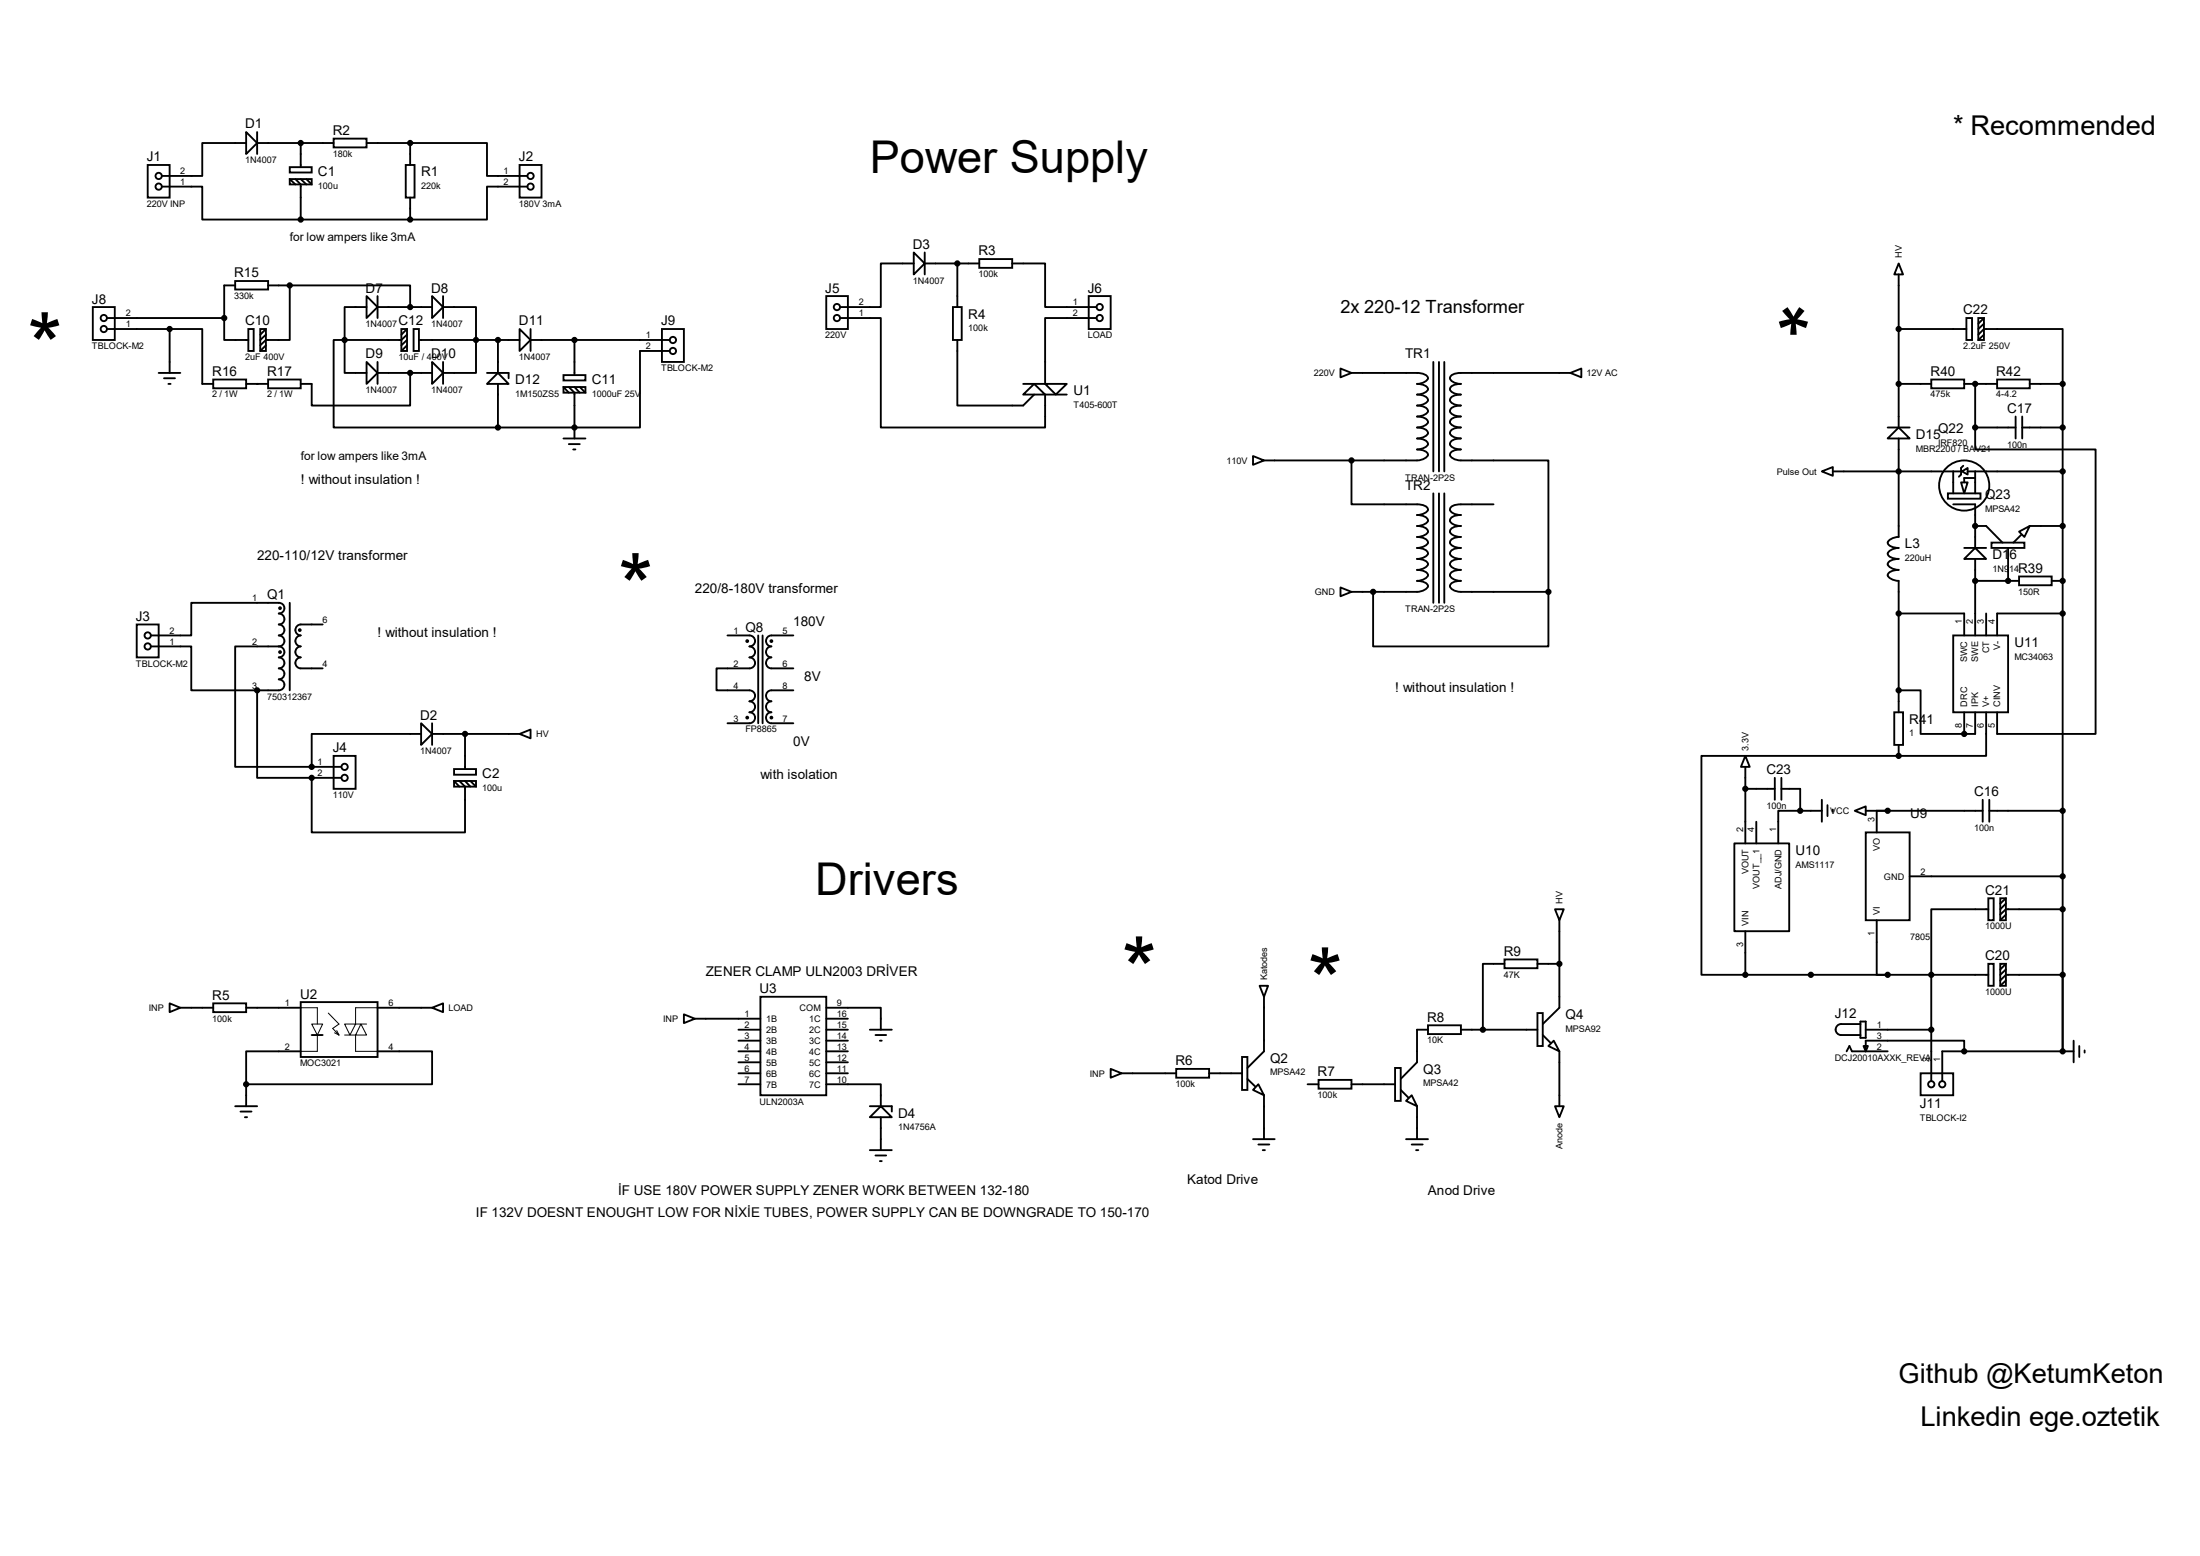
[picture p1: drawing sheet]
<svg xmlns="http://www.w3.org/2000/svg" width="297mm" height="210mm" viewBox="0 0 297 210" stroke-linecap="round" stroke-linejoin="round" font-family="sans-serif">
<g fill="none" stroke="#000" stroke-width=".25">
<path d="M33.2 17.8l1.5 1.5-1.5 1.5zM33.2 19.3h-5.9v4.4h-5.5M34.7 19.3h10.3M34.7 17.8v3M40.6 19.3v3.3M45 18.7h4.5v1.2h-4.5zM49.5 19.3h5.9M55.4 19.3h10.3v4.4h5.5M55.4 19.3v3M19.9 22.3h3v4.4h-3zM21.8 25.2h5.5v4.4h13.3M31.7 37.9h4.5v1.2h-4.5z"/>
<path d="M31.7 38.5h-1.4v4.4M36.2 38.5h2.9M39.1 22.6h3v.7h-3zM39.1 24.2h3v.7h-3zM39.1 38.5v7.4h-3.2l-.8 .7M39.1 38.5h16.3v2.9M39.1 24.2l.8 .7M39.9 24.2l.7 .7v4.7M40.6 29.6h14.8M40.6 24.2l.8 .7M41.4 24.2l.7 .7M49.5 40l1.5 1.4-1.5 1.5z"/>
<path d="M51 40v2.9M54.8 22.3h1.2v4.4h-1.2zM55.4 26.7v2.9M58.3 40l1.5 1.4-1.5 1.5zM59.8 40v2.9M70.1 22.3h3v4.4h-3zM71.2 25.2h-5.5v4.4h-10.3M111.5 40h3v4.4h-3zM123.4 34.1l1.4 1.5-1.4 1.4zM123.4 35.6h-4.5v5.8h-5.4M124.8 35.6h7.4M124.8 34.1v2.9"/>
<path d="M129.2 35.6v5.8M132.2 35h4.5v1.2h-4.5zM136.7 35.6h4.4v5.8h6.9M147 40h2.9v4.4h-2.9zM256.3 35.6l.6 1.4h-1.2zM256.3 37v20.7M12.5 41.4h3v4.5h-3zM14.5 42.9h15.8M14.5 44.4h8.4M21.4 50.3h2.9M22.1 51.1h1.5M22.7 51.8h.3"/>
<path d="M22.9 44.4h4.4v7.4h1.5M22.9 44.4v5.9M28.8 51.2h4.4v1.2h-4.4zM30.3 42.9v3h3.2M33.2 51.8h3M33.5 44.4h.7v3h-.7zM34.7 51.8h.1M35.1 44.4h.8v3h-.8zM35.9 44.4l-.8 .8M35.9 45.2l-.8 .7M35.9 46.6l-.8 .8M36.2 51.2h4.4v1.2h-4.4z"/>
<path d="M46.5 45.9v4.4h3M46.5 45.9h-1.5v11.8h22.2M49.5 48.9l1.5 1.4-1.5 1.5zM49.5 41.4h-3v4.5M51 50.3h7.3M51 41.4h7.3M51 48.9v2.9M54.2 44.4h.7v3h-.7zM54.9 45.2l-.7 .7h-7.7M54.9 46.6l-.7 .8M54.9 45.9l-.7 .7M54.9 44.4l-.7 .8"/>
<path d="M55.4 50.3v4.4h-13.3v-2.9h-1.5M55.8 44.4h.8v3h-.8zM56.6 45.9h13.5M58.3 48.9l1.5 1.4-1.5 1.5zM59.8 41.4h4.5v8.9h-4.5M59.8 48.9v2.9M65.7 51.8l1.5-1.5 1.5 1.5zM65.7 50.3h3v.8M67.2 45.9v4.4M67.2 51.8v5.9M67.2 57.7h10.4M70.1 44.4l1.5 1.5-1.5 1.5z"/>
<path d="M71.6 45.9h18.8M71.6 44.4v3M76.1 50.6h2.9v.8h-2.9zM76.1 52.2h2.9v.8h-2.9zM76.1 52.2l.7 .8M76.1 59.2h2.9M76.8 52.2l.8 .8v6.2M76.8 59.9h1.5M77.6 57.7h.1M77.6 45.9v4.7M77.6 52.2l.7 .8M78.3 52.2l.7 .8"/>
<path d="M89.4 44.4h2.9v4.5h-2.9zM90.4 47.4h-4v10.3h-8.8M113.5 42.9h5.4v14.8h22.2v-4.4h2.9M128.7 41.4h1.1v4.5h-1.1zM129.2 45.9v8.8h8.9l1.5-1.4M138.1 53.3l1.5-1.5 1.5 1.5zM141.1 51.8h2.9l-1.5 1.5zM148 42.9h-6.9v8.9h-3M181 49.7l1.5 .6-1.5 .6zM182.5 50.3h8.8a1.84 1.84 0 0 1 1.4 .5l.1 .3a1.44 1.44 0 0 1-1.5 .7 1.84 1.84 0 0 1 1.4 .5l.1 .2a1.41 1.41 0 0 1-1.5 .8 1.76 1.76 0 0 1 1.4 .5l.1 .2a1.41 1.41 0 0 1-1.5 .7 1.76 1.76 0 0 1 1.4 .5l.1 .3a1.41 1.41 0 0 1-1.5 .7 1.76 1.76 0 0 1 1.4 .5l.1 .3a1.41 1.41 0 0 1-1.5 .7 1.76 1.76 0 0 1 1.4 .5l.1 .3a1.41 1.41 0 0 1-1.5 .7 1.76 1.76 0 0 1 1.4 .5l.1 .2a1.41 1.41 0 0 1-1.5 .8 1.84 1.84 0 0 1 1.4 .4l.1 .3a1.44 1.44 0 0 1-1.5 .7h-20.7M193.5 48.9v14.7M194.3 48.9v14.7"/>
<path d="M195 48.9v14.7M212 50.3l1.5-.6v1.2zM212 50.3h-14.8a1.36 1.36 0 0 0-1.5 .8 1.31 1.31 0 0 0 1.5 .7 1.36 1.36 0 0 0-1.5 .7 1.09 1.09 0 0 0 1 .7l.5 .1a1.32 1.32 0 0 0-1.5 .7 1.09 1.09 0 0 0 1 .7h.5a1.32 1.32 0 0 0-1.5 .8 1.09 1.09 0 0 0 1 .7h.5a1.32 1.32 0 0 0-1.5 .8 1.09 1.09 0 0 0 1 .7h.5a1.32 1.32 0 0 0-1.5 .8 1.09 1.09 0 0 0 1 .6l.5 .1a1.32 1.32 0 0 0-1.5 .7 1.09 1.09 0 0 0 1 .7l.5 .1a1.36 1.36 0 0 0-1.5 .7 1.31 1.31 0 0 0 1.5 .7h11.8v17.8M254.8 57.7h3M256.3 57.7l1.5 1.5h-3zM256.3 59.2v13.3a1.65 1.65 0 0 0-1.5 .7 1.04 1.04 0 0 0 1.1 .7l.4 .1a1.65 1.65 0 0 0-1.5 .7 1.04 1.04 0 0 0 1.1 .7h.4a1.84 1.84 0 0 0-1.4 .5l-.1 .3a1.44 1.44 0 0 0 1.5 .7 1.84 1.84 0 0 0-1.4 .5l-.1 .2a1.44 1.44 0 0 0 1.5 .8v17.7M256.3 44.4h9.2M256.3 51.8h4.4M260.7 51.2h4.5v1.2h-4.5zM265.2 51.8h4.4M265.5 42.9h.7v3h-.7zM266.7 51.8h.1"/>
<path d="M266.7 57.7v3h16.2v38.4h-13.3v-3M266.7 57.7h5.4M266.7 51.8v5.9M267.1 42.9h.7v3h-.7zM267.1 45.2l.7-.8h10.7v7.4M267.8 42.9l-.7 .8M267.8 43.7l-.7 .7M267.8 45.2l-.7 .7M269.6 51.2h4.4v1.2h-4.4zM272.1 56.2v3M273 57.7h5.5M273 56.2v3"/>
<path d="M274 51.8h4.5M278.5 51.8v90.1M77.4 60.7h.3M169.2 61.6l1.4 .5-1.4 .6zM181 79.3l1.5 .6-1.5 .6zM182.5 62.1v6h8.8a1.8 1.8 0 0 1 1.4 .4l.1 .3a1.41 1.41 0 0 1-1.5 .7 1.76 1.76 0 0 1 1.4 .5l.1 .3a1.41 1.41 0 0 1-1.5 .7 1.76 1.76 0 0 1 1.4 .5l.1 .3a1.41 1.41 0 0 1-1.5 .7 1.76 1.76 0 0 1 1.4 .5l.1 .2a1.41 1.41 0 0 1-1.5 .8 1.76 1.76 0 0 1 1.4 .5l.1 .2a1.41 1.41 0 0 1-1.5 .7 1.84 1.84 0 0 1 1.4 .5l.1 .3a1.44 1.44 0 0 1-1.5 .7 1.84 1.84 0 0 1 1.4 .5l.1 .2a1.44 1.44 0 0 1-1.5 .8 1.84 1.84 0 0 1 1.4 .5l.1 .2a1.44 1.44 0 0 1-1.5 .8h-8.8M185.4 79.9v7.3h23.6v-7.3M193.5 66.6v14.8M194.3 66.6v14.8M195 66.6v14.8M201.6 68.1h-4.4a1.65 1.65 0 0 0-1.4 .4l-.1 .3a1.09 1.09 0 0 0 1 .7h.5a1.32 1.32 0 0 0-1.5 .8 1.09 1.09 0 0 0 1 .6l.5 .1a1.32 1.32 0 0 0-1.5 .8 1.09 1.09 0 0 0 1 .6l.5 .1a1.32 1.32 0 0 0-1.5 .7 1.09 1.09 0 0 0 1 .7l.5 .1a1.32 1.32 0 0 0-1.5 .7 1.09 1.09 0 0 0 1 .7h.5a1.36 1.36 0 0 0-1.5 .8 1.31 1.31 0 0 0 1.5 .7 1.36 1.36 0 0 0-1.5 .7 1.31 1.31 0 0 0 1.5 .8 1.36 1.36 0 0 0-1.5 .7 1.31 1.31 0 0 0 1.5 .8h11.8M246 63.6l1.4-.6v1.2z"/>
<path d="M247.4 63.6h14.8M262.4 63.6h2.4M263 66.6h4.4v.7h-4.4zM263.7 68.1h3v5.9M263.7 63.6v3M264.8 65.1h.8l-.4 1.5zM264.9 63.6l.7-.4v.9zM265 62.9l-.2 .3v.9l-.3 .2M265.2 75.4l1.5-1.4 1.4 1.4zM265.2 74h2.9M265.6 63.6h12.9M266.7 71h.1"/>
<path d="M266.7 63.6v3M266.7 75.4v10.4M266.7 78.4h5.9M266.7 71h1.4l2.2 2.2M266.7 64.5h-1.5v.6M268.9 73.2h4.4v.8h-4.4zM271.1 78.4h.1M271.1 74v4.4M272.6 77.8h4.4v1.2h-4.4zM272.6 71.8l1.4-.8-.7 1.5zM272.9 72.2l-1.1 1M274 71h4.5"/>
<path d="M277 78.4h1.5M278.5 78.4h.1M18.5 84.3h2.9v4.4h-2.9zM20.4 85.8h5.4v-4.4h11.8a.72 .72 0 0 1 .8 .7 .72 .72 0 0 1-.8 .7 .74 .74 0 0 1 .8 .7 .74 .74 0 0 1-.8 .8 .74 .74 0 0 1 .8 .7 .74 .74 0 0 1-.8 .8 .74 .74 0 0 1 .8 .7 .74 .74 0 0 1-.8 .7M20.4 87.2h5.4v6h8.9M34.7 93.2h.1M34.7 93.2v11.8h7.4M37.6 87.2h-5.9v16.3h10.4M37.6 87.2a.74 .74 0 0 1 .8 .8 .74 .74 0 0 1-.8 .7 .74 .74 0 0 1 .8 .8 .74 .74 0 0 1-.8 .7 .74 .74 0 0 1 .8 .8 .74 .74 0 0 1-.8 .7 .74 .74 0 0 1 .8 .7 .74 .74 0 0 1-.8 .8h-2.9M39.1 81.4v11.8M43.6 84.3h-3a.74 .74 0 0 0-.7 .7 .74 .74 0 0 0 .7 .8 .74 .74 0 0 0-.7 .7 .74 .74 0 0 0 .7 .7 .74 .74 0 0 0-.7 .8 .74 .74 0 0 0 .7 .7 .74 .74 0 0 0-.7 .8 .74 .74 0 0 0 .7 .7h3M56.9 97.6l1.4 1.5-1.4 1.4z"/>
<path d="M56.9 99.1h-14.8v4.4M58.3 99.1h11.8M58.3 97.6v2.9M62.8 99.1v4.7M70.1 99.1l1.5-.6v1.2zM98.2 85.8h3a.74 .74 0 0 1 .7 .7 .74 .74 0 0 1-.7 .7 .74 .74 0 0 1 .7 .8 .74 .74 0 0 1-.7 .7 .74 .74 0 0 1 .7 .8 .74 .74 0 0 1-.7 .7h-4.5v3h4.5a.74 .74 0 0 1 .7 .7 .74 .74 0 0 1-.7 .8 .74 .74 0 0 1 .7 .7 .74 .74 0 0 1-.7 .7 .74 .74 0 0 1 .7 .8 .74 .74 0 0 1-.7 .7h-3M102.4 85.8v11.8M103 85.8v11.8M107.1 85.8h-3a.74 .74 0 0 0-.7 .7 .74 .74 0 0 0 .7 .7 .74 .74 0 0 0-.7 .8 .74 .74 0 0 0 .7 .7 .74 .74 0 0 0-.7 .8 .74 .74 0 0 0 .7 .7h3M107.1 93.2h-3a.74 .74 0 0 0-.7 .7 .74 .74 0 0 0 .7 .8 .74 .74 0 0 0-.7 .7 .74 .74 0 0 0 .7 .7 .74 .74 0 0 0-.7 .8 .74 .74 0 0 0 .7 .7h3M255.7 96.1h1.2v4.4h-1.2zM256.3 93.2h3v5.9h5.9"/>
<path d="M256.3 82.8h8.9v3M263.7 85.8h7.4v10.3h-7.4zM265.2 99.1h.1M265.2 96.1v3M266.7 96.1v3h-1.5M268.1 96.1v5.9h-11.8M268.1 82.8v3M278.5 82.8h-8.9v3M42.1 103.5h.1M42.1 105h.1M42.1 105v7.4h20.7v-6.2l-.8-.8M42.1 103.5h4"/>
<path d="M42.1 105h4M45 102h3v4.5h-3zM61.3 103.8h3v.8h-3zM61.3 105.4h3v.8h-3zM61.3 105.4l.7 .8M62.8 105.4l.7 .8M63.5 105.4l.8 .8M234.1 113.8h7.5v11.9h-7.5zM235.6 102l.6 1.5h-1.2zM235.6 103.5v10.3M235.6 106.5h4M237.1 110.9v2.9"/>
<path d="M239.6 105v2.9M240.5 106.5h2.5v2.9M240.5 105v2.9M243 109.4h-2.9v4.4M243 109.4h3M246 107.9v3M246.7 108.7v1.5M247.4 109.3v.3M250.4 109.4l1.5-.6v1.2zM251.9 112.4h5.9v11.8h-5.9zM251.9 109.4h15.8M253.4 109.4v3"/>
<path d="M256.3 102h.1M256.3 102h-26.6v29.6h5.9M256.3 100.5v1.5M257.8 118.3h20.7M267.7 107.9v3M268.6 109.4h9.9M268.6 107.9v3M22.9 135.4l1.4 .6-1.4 .6zM24.3 136h4.5M28.8 135.4h4.4v1.2h-4.4zM33.2 136h7.4M40.6 135.3h10.4v7.4h-10.4z"/>
<path d="M42.1 139.7h1.5M51 136h7.3M58.3 136l1.5-.6v1.2zM92.3 136.9l1.5 .6-1.5 .6zM93.8 137.5h8.9M99.7 139h3M102.7 134.5h8.8v13.3h-8.8zM111.5 136h7.4v3M111.5 137.5h3M111.5 139h3M117.4 139h3M118.2 139.7h1.4"/>
<path d="M170.1 133.1h1.1l-.6 1.4zM170.6 134.5v7.4l-2.2 2.2M192.8 138.4h4.4v1.2h-4.4zM192.8 139h-1.5v4.4l-2.2 2.2M197.2 139h10.4M203.1 129.5h4.5v1.2h-4.5zM203.1 130.1h-2.9v8.9M207.6 136.7h.7v4.5h-.7zM207.6 130.1h2.9M208.3 139.7l1 1.1M209.9 122.7h1.2l-.6 1.5zM210.5 124.2v11.8l-2.2 2.2"/>
<path d="M235.6 131.6h32.8M235.6 125.7v5.9M251.2 138.2h-2.7a.74 .74 0 0 0-.7 .8 .74 .74 0 0 0 .7 .7h2.7M251.2 137.9h.7v2.2h-.7zM251.9 139h8.8M253.4 124.2v7.4h1.4M268.4 130.1h.8v3h-.8zM268.4 121.2h.8v3h-.8zM268.4 122.7h-7.7v23.2M270 130.1h.8v3h-.8zM270 121.2h.8v3h-.8zM270.8 130.1l-.8 .8"/>
<path d="M270.8 130.9l-.8 .7M270.8 132.3l-.8 .8M270.8 121.2l-.8 .8M270.8 122l-.8 .7M270.8 123.4l-.8 .8M278.5 131.6h-7.7l-.8 .7M278.5 122.7h-7.7l-.8 .7M31.7 149.3h3M32.5 150h1.5M33.1 150.8h.3M33.2 146.3v3M40.6 141.9h-7.4v4.4"/>
<path d="M51 141.9h7.3v4.4h-25.1M99.7 144.9h3M99.7 146.3h3M99.7 141.9h3M99.7 140.5h3M99.7 143.4h3M111.5 146.3h7.4v3M111.5 144.9h3M111.5 141.9h3M111.5 140.5h3M111.5 143.4h3M117.4 150.8l1.5-1.5 1.5 1.5z"/>
<path d="M117.4 149.3h3v.7M117.4 155.2h3M118.2 156h1.4M118.8 140.5h.2M118.8 156.7h.2M118.9 150.8v4.4M149.9 144.3l1.5 .6-1.5 .6zM151.4 144.9h7.4M158.8 144.3h4.4v1.2h-4.4zM163.2 144.9h4.5M167.7 142.7h.7v4.4h-.7zM168.4 145.6l1.1 1"/>
<path d="M169.2 153.8h2.9M169.9 146.3l.7 1.5-1.4-.7zM169.9 154.5h1.5M170.5 155.2h.3M170.6 147.8v6M176.5 146.3h1.5M178 145.8h4.5v1.1h-4.5zM182.5 146.3h5.8M188.3 144.1h.8v4.5h-.8zM189.1 147.1l1 1M189.8 148.6l.8-.8 .7 1.5zM189.8 153.8h3"/>
<path d="M190.6 154.5h1.5M191.2 155.2h.3M191.3 149.3v4.5M209 141.2l.8-.7 .7 1.4zM209.9 149.3h1.2l-.6 1.5zM210.5 141.9v7.4M249.3 141.9l.4-.7 .3 .7h4.8M251.6 141.2h.6l-.3 .7zM251.9 141.9v-1.4h13.3v1.4M259.3 144.9h4.4v2.9h-4.4zM278.5 141.9h.1M280 141.9h-17.8v4"/>
<path d="M280 140.5v2.9M280.7 141.2v1.5M281.4 141.8v.3"/>
<circle cx="21.4" cy="23.7" r=".42"/>
<circle cx="21.4" cy="25.2" r=".42"/>
<circle cx="71.6" cy="23.7" r=".42"/>
<circle cx="71.6" cy="25.2" r=".42"/>
<circle cx="14" cy="44.4" r=".42"/>
<circle cx="14" cy="42.9" r=".42"/>
<circle cx="90.8" cy="47.4" r=".42"/>
<circle cx="90.8" cy="45.9" r=".42"/>
<circle cx="113" cy="42.9" r=".42"/>
<circle cx="113" cy="41.4" r=".42"/>
<circle cx="148.5" cy="42.9" r=".42"/>
<circle cx="148.5" cy="41.4" r=".42"/>
<circle cx="265.2" cy="65.5" r="3.4"/>
<circle cx="19.9" cy="85.8" r=".42"/>
<circle cx="19.9" cy="87.2" r=".42"/>
<circle cx="37.8" cy="88" r=".13"/>
<circle cx="37.8" cy="82.1" r=".13"/>
<circle cx="40.5" cy="85" r=".13"/>
<circle cx="100.9" cy="86.5" r=".13"/>
<circle cx="100.9" cy="96.9" r=".13"/>
<circle cx="104.1" cy="96.9" r=".13"/>
<circle cx="104.1" cy="86.5" r=".13"/>
<circle cx="46.5" cy="105" r=".42"/>
<circle cx="46.5" cy="103.5" r=".42"/>
<circle cx="260.7" cy="146.3" r=".42"/>
<circle cx="262.2" cy="146.3" r=".42"/>
</g>
<g fill="#000" stroke="#000" stroke-width=".25">
<circle cx="40.6" cy="19.3" r=".3"/>
<circle cx="55.4" cy="19.3" r=".3"/>
<circle cx="39.1" cy="38.5" r=".3"/>
<circle cx="40.6" cy="29.6" r=".3"/>
<circle cx="55.4" cy="29.6" r=".3"/>
<circle cx="129.2" cy="35.6" r=".3"/>
<circle cx="22.9" cy="44.4" r=".3"/>
<circle cx="30.3" cy="42.9" r=".3"/>
<circle cx="46.5" cy="45.9" r=".3"/>
<circle cx="55.4" cy="41.4" r=".3"/>
<circle cx="55.4" cy="50.3" r=".3"/>
<circle cx="64.3" cy="45.9" r=".3"/>
<circle cx="67.2" cy="57.7" r=".3"/>
<circle cx="67.2" cy="45.9" r=".3"/>
<circle cx="77.6" cy="45.9" r=".3"/>
<circle cx="77.6" cy="57.7" r=".3"/>
<circle cx="256.3" cy="44.4" r=".3"/>
<circle cx="256.3" cy="51.8" r=".3"/>
<circle cx="266.7" cy="57.7" r=".3"/>
<circle cx="266.7" cy="51.8" r=".3"/>
<circle cx="278.5" cy="57.7" r=".3"/>
<circle cx="278.5" cy="51.8" r=".3"/>
<circle cx="182.5" cy="62.1" r=".3"/>
<circle cx="185.4" cy="79.9" r=".3"/>
<circle cx="209" cy="79.9" r=".3"/>
<circle cx="256.3" cy="63.6" r=".3"/>
<circle cx="266.7" cy="71" r=".3"/>
<circle cx="266.7" cy="78.4" r=".3"/>
<circle cx="271.1" cy="78.4" r=".3"/>
<circle cx="278.5" cy="71" r=".3"/>
<circle cx="278.5" cy="78.4" r=".3"/>
<circle cx="278.5" cy="63.6" r=".3"/>
<circle cx="34.7" cy="93.2" r=".3"/>
<circle cx="62.8" cy="99.1" r=".3"/>
<circle cx="256.3" cy="82.8" r=".3"/>
<circle cx="256.3" cy="93.2" r=".3"/>
<circle cx="265.2" cy="99.1" r=".3"/>
<circle cx="278.5" cy="82.8" r=".3"/>
<circle cx="42.1" cy="103.5" r=".3"/>
<circle cx="42.1" cy="105" r=".3"/>
<circle cx="235.6" cy="106.5" r=".3"/>
<circle cx="243" cy="109.4" r=".3"/>
<circle cx="254.8" cy="109.4" r=".3"/>
<circle cx="256.3" cy="102" r=".3"/>
<circle cx="278.5" cy="109.4" r=".3"/>
<circle cx="278.5" cy="118.3" r=".3"/>
<circle cx="200.2" cy="139" r=".3"/>
<circle cx="210.5" cy="130.1" r=".3"/>
<circle cx="235.6" cy="131.6" r=".3"/>
<circle cx="244.5" cy="131.6" r=".3"/>
<circle cx="254.8" cy="131.6" r=".3"/>
<circle cx="260.7" cy="131.6" r=".3"/>
<circle cx="260.7" cy="139" r=".3"/>
<circle cx="278.5" cy="122.7" r=".3"/>
<circle cx="278.5" cy="131.6" r=".3"/>
<circle cx="33.2" cy="146.3" r=".3"/>
<circle cx="265.2" cy="141.9" r=".3"/>
<circle cx="278.5" cy="141.9" r=".3"/>
</g>
<path d="M40.6 136h2.2v2.2M42.1 138.2h1.5l-.8 1.5zM42.8 139.7v2.2h-2.2M44.3 136.7l1.5 1.5-.9 .6 .9 .9M45.2 139.4l.6 .3M45.5 139.1l.3 .6M46.5 138.2h1.5l-.8 1.5zM46.5 139.7h1.5v2.2h3M48.7 138.2l.8 1.5h-1.5zM51 136h-3v2.2h1.5" fill="none" stroke="#000" stroke-width=".14"/>
<g font-size="12.2">
<text x="244.5" y="36.3" transform="rotate(-180 244.5 36.3)">*</text>
<text x="3.7" y="51.1">*</text>
<text x="83.4" y="83.6">*</text>
<text x="151.4" y="135.3">*</text>
<text x="176.5" y="136.8">*</text>
</g>
<g font-size="6.1">
<text x="117.4" y="23.4">Power Supply</text>
<text x="110.1" y="120.9">Drivers</text>
</g>
<g font-size="3.7">
<text x="263.7" y="18.2">* Recommended</text>
<text x="256.3" y="186.6">Github @KetumKeton</text>
<text x="259.3" y="192.5">Linkedin ege.oztetik</text>
</g>
<text font-size="2.5" x="181" y="42.2">2x 220-12 Transformer</text>
<g font-size="1.8">
<text x="33.1" y="17.3">D1</text>
<text x="19.8" y="21.8">J1</text>
<text x="42.9" y="23.8">C1</text>
<text x="44.9" y="18.2">R2</text>
<text x="56.9" y="23.8">R1</text>
<text x="70.1" y="21.8">J2</text>
<text x="123.2" y="33.6">D3</text>
<text x="132.1" y="34.5">R3</text>
<text x="12.4" y="41">J8</text>
<text x="31.6" y="37.4">R15</text>
<text x="49.4" y="39.5">D7</text>
<text x="58.2" y="39.5">D8</text>
<text x="111.4" y="39.5">J5</text>
<text x="146.9" y="39.5">J6</text>
<text x="33.1" y="43.9">C10</text>
<text x="53.8" y="43.9">C12</text>
<text x="70.1" y="43.9">D11</text>
<text x="89.2" y="43.9">J9</text>
<text x="130.7" y="43">R4</text>
<text x="265" y="42.4">C22</text>
<text x="28.7" y="50.7">R16</text>
<text x="36.1" y="50.7">R17</text>
<text x="49.4" y="48.3">D9</text>
<text x="58.2" y="48.3">D10</text>
<text x="69.6" y="51.9">D12</text>
<text x="79.9" y="51.9">C11</text>
<text x="144.9" y="53.3">U1</text>
<text x="189.7" y="48.3">TR1</text>
<text x="260.6" y="50.7">R40</text>
<text x="269.5" y="50.7">R42</text>
<text x="258.7" y="59.2">D15</text>
<text x="261.7" y="58.5">Q22</text>
<text x="271" y="55.8">C17</text>
<text x="40.6" y="65.3">! without insulation !</text>
<text x="189.7" y="66.1">TR2</text>
<text x="268" y="67.4">Q23</text>
<text x="34.7" y="75.6">220-110/12V transformer</text>
<text x="257.2" y="74">L3</text>
<text x="269" y="75.5">D16</text>
<text x="272.5" y="77.3">R39</text>
<text x="18.3" y="83.8">J3</text>
<text x="36.1" y="80.9">Q1</text>
<text x="93.8" y="80.1">220/8-180V transformer</text>
<text x="51" y="85.9">! without insulation !</text>
<text x="100.6" y="85.3">Q8</text>
<text x="107.1" y="84.5">180V</text>
<text x="271.9" y="87.3">U11</text>
<text x="108.6" y="91.9">8V</text>
<text x="188.3" y="93.3">! without insulation !</text>
<text x="44.9" y="101.5">J4</text>
<text x="56.7" y="97.1">D2</text>
<text x="107.1" y="100.7">0V</text>
<text x="257.8" y="97.7">R41</text>
<text x="65.1" y="105">C2</text>
<text x="102.7" y="105.2">with isolation</text>
<text x="238.5" y="104.5">C23</text>
<text x="266.5" y="107.4">C16</text>
<text x="257.9" y="110.4">U9</text>
<text x="242.4" y="115.4">U10</text>
<text x="268" y="120.7">C21</text>
<text x="95.3" y="131.7">ZENER CLAMP ULN2003 DRİVER</text>
<text x="203" y="129">R9</text>
<text x="268" y="129.6">C20</text>
<text x="28.7" y="134.9">R5</text>
<text x="40.5" y="134.8">U2</text>
<text x="102.5" y="134">U3</text>
<text x="192.7" y="137.9">R8</text>
<text x="211.4" y="137.5">Q4</text>
<text x="247.7" y="137.4">J12</text>
<text x="158.7" y="143.8">R6</text>
<text x="171.5" y="143.5">Q2</text>
<text x="177.9" y="145.2">R7</text>
<text x="192.2" y="144.9">Q3</text>
<text x="259.2" y="149.6">J11</text>
<text x="121.2" y="150.8">D4</text>
<text x="83.4" y="161.3">İF USE 180V POWER SUPPLY ZENER WORK BETWEEN 132-180</text>
<text x="160.3" y="159.8">Katod Drive</text>
<text x="192.8" y="161.3">Anod Drive</text>
<text x="64.3" y="164.3">IF 132V DOESNT ENOUGHT LOW FOR NİXİE TUBES, POWER SUPPLY CAN BE DOWNGRADE TO 150-170</text>
</g>
<g font-size="1.6">
<text x="39.1" y="32.6">for low ampers like 3mA</text>
<text x="40.6" y="62.1">for low ampers like 3mA</text>
</g>
<g font-size="1.2">
<text x="24.3" y="23.5">2</text>
<text x="33.1" y="22">1N4007</text>
<text x="44.9" y="21.2">180k</text>
<text x="68" y="23.5">1</text>
<text x="19.8" y="27.9">220V INP</text>
<text x="24.3" y="25">1</text>
<text x="42.9" y="25.5">100u</text>
<text x="56.9" y="25.5">220k</text>
<text x="68" y="25">2</text>
<text x="70.1" y="27.9">180V 3mA</text>
<text x="256.7" y="34.8" transform="rotate(-90 256.7 34.8)">HV</text>
<text x="31.6" y="40.3">330k</text>
<text x="116" y="41.2">2</text>
<text x="123.2" y="38.3">1N4007</text>
<text x="132.1" y="37.4">100k</text>
<text x="144.8" y="41.2">1</text>
<text x="12.4" y="47.2">TBLOCK-M2</text>
<text x="17" y="44.2">1</text>
<text x="17" y="42.7">2</text>
<text x="49.4" y="44.2">1N4007</text>
<text x="58.2" y="44.2">1N4007</text>
<text x="87.2" y="45.7">1</text>
<text x="87.2" y="47.2">2</text>
<text x="111.4" y="45.7">220V</text>
<text x="116" y="42.7">1</text>
<text x="130.7" y="44.7">100k</text>
<text x="144.8" y="42.7">2</text>
<text x="146.9" y="45.7">LOAD</text>
<text x="265" y="47.2">2.2uF 250V</text>
<text x="28.7" y="53.6">2 / 1W</text>
<text x="33.1" y="48.6">2uF 400V</text>
<text x="36.1" y="53.6">2 / 1W</text>
<text x="49.4" y="53">1N4007</text>
<text x="53.8" y="48.6">10uF / 400V</text>
<text x="58.2" y="53">1N4007</text>
<text x="69.6" y="53.6">1M150ZS5</text>
<text x="70.1" y="48.6">1N4007</text>
<text x="79.9" y="53.6">1000uF 25V</text>
<text x="89.2" y="50.1">TBLOCK-M2</text>
<text x="177.4" y="50.8">220V</text>
<text x="214.2" y="50.8">12V AC</text>
<text x="260.6" y="53.6">475k</text>
<text x="269.5" y="53.6">4-4.2</text>
<text x="144.9" y="55">T405-600T</text>
<text x="165.6" y="62.6">110V</text>
<text x="189.7" y="64.9">TRAN-2P2S</text>
<text x="239.9" y="64.1">Pulse Out</text>
<text x="258.7" y="61">MBR2200 / BAV21</text>
<text x="261.7" y="60.2">IRF820</text>
<text x="271" y="60.5">100n</text>
<text x="268" y="69.1">MPSA42</text>
<text x="257.2" y="75.7">220uH</text>
<text x="269" y="77.2">1N914</text>
<text x="34" y="81.2">1</text>
<text x="177.5" y="80.3">GND</text>
<text x="189.7" y="82.6">TRAN-2P2S</text>
<text x="272.5" y="80.3">150R</text>
<text x="22.9" y="87">1</text>
<text x="22.9" y="85.6">2</text>
<text x="34" y="87">2</text>
<text x="43.6" y="84.1">6</text>
<text x="99" y="85.6">1</text>
<text x="105.6" y="85.6">5</text>
<text x="264.9" y="84.3" transform="rotate(-90 264.9 84.3)">1</text>
<text x="265.6" y="89.4" transform="rotate(-90 265.6 89.4)">SWC</text>
<text x="266.4" y="84.3" transform="rotate(-90 266.4 84.3)">2</text>
<text x="267.1" y="89.3" transform="rotate(-90 267.1 89.3)">SWE</text>
<text x="267.8" y="84.3" transform="rotate(-90 267.8 84.3)">3</text>
<text x="268.6" y="88.2" transform="rotate(-90 268.6 88.2)">CT</text>
<text x="269.3" y="84.3" transform="rotate(-90 269.3 84.3)">4</text>
<text x="270" y="87.7" transform="rotate(-90 270 87.7)">V-</text>
<text x="271.9" y="89">MC34063</text>
<text x="18.3" y="90">TBLOCK-M2</text>
<text x="34" y="93">3</text>
<text x="36.1" y="94.4">750312367</text>
<text x="43.6" y="90">4</text>
<text x="99" y="90">2</text>
<text x="99" y="93">4</text>
<text x="105.6" y="90">6</text>
<text x="105.6" y="93">8</text>
<text x="265.6" y="95.4" transform="rotate(-90 265.6 95.4)">DRC</text>
<text x="267.1" y="95.4" transform="rotate(-90 267.1 95.4)">IPK</text>
<text x="268.6" y="95.4" transform="rotate(-90 268.6 95.4)">V+</text>
<text x="270" y="95.4" transform="rotate(-90 270 95.4)">CINV</text>
<text x="56.7" y="101.8">1N4007</text>
<text x="72.4" y="99.5">HV</text>
<text x="99" y="97.4">3</text>
<text x="100.6" y="98.8">FP8865</text>
<text x="105.6" y="97.4">7</text>
<text x="236" y="101.3" transform="rotate(-90 236 101.3)">3.3V</text>
<text x="257.8" y="99.4">1</text>
<text x="264.9" y="98.3" transform="rotate(-90 264.9 98.3)">8</text>
<text x="266.4" y="98.3" transform="rotate(-90 266.4 98.3)">7</text>
<text x="267.8" y="98.3" transform="rotate(-90 267.8 98.3)">6</text>
<text x="269.3" y="98.3" transform="rotate(-90 269.3 98.3)">5</text>
<text x="42.9" y="103.3">1</text>
<text x="42.9" y="104.8">2</text>
<text x="44.9" y="107.7">110V</text>
<text x="65.1" y="106.8">100u</text>
<text x="235.3" y="112.4" transform="rotate(-90 235.3 112.4)">2</text>
<text x="236.8" y="112.4" transform="rotate(-90 236.8 112.4)">4</text>
<text x="238.5" y="109.2">100n</text>
<text x="239.8" y="112.4" transform="rotate(-90 239.8 112.4)">1</text>
<text x="247.1" y="109.9">VCC</text>
<text x="253.1" y="110.9" transform="rotate(-90 253.1 110.9)">3</text>
<text x="266.5" y="112.1">100n</text>
<text x="236" y="118" transform="rotate(-90 236 118)">VOUT</text>
<text x="240.5" y="120" transform="rotate(-90 240.5 120)">ADJ/GND</text>
<text x="242.4" y="117.1">AMS1117</text>
<text x="253.8" y="114.9" transform="rotate(-90 253.8 114.9)">VO</text>
<text x="254.3" y="118.7">GND</text>
<text x="259.3" y="118.1">2</text>
<text x="210.9" y="122" transform="rotate(-90 210.9 122)">HV</text>
<text x="236" y="124.9" transform="rotate(-90 236 124.9)">VIN</text>
<text x="237.5" y="120" transform="rotate(-90 237.5 120)">VOUT__1</text>
<text x="253.8" y="123.4" transform="rotate(-90 253.8 123.4)">VI</text>
<text x="268" y="125.4">1000U</text>
<text x="203" y="132">47K</text>
<text x="235.3" y="127.9" transform="rotate(-90 235.3 127.9)">3</text>
<text x="253.1" y="126.4" transform="rotate(-90 253.1 126.4)">1</text>
<text x="257.9" y="126.9">7805</text>
<text x="20.1" y="136.5">INP</text>
<text x="28.7" y="137.9">100k</text>
<text x="38.4" y="135.8">1</text>
<text x="52.5" y="135.8">6</text>
<text x="60.5" y="136.5">LOAD</text>
<text x="89.5" y="138">INP</text>
<text x="100.5" y="137.3">1</text>
<text x="103.4" y="138">1B</text>
<text x="107.9" y="136.5">COM</text>
<text x="109.2" y="138">1C</text>
<text x="113" y="137.3">16</text>
<text x="113" y="135.8">9</text>
<text x="171.1" y="132.3" transform="rotate(-90 171.1 132.3)">Katodes</text>
<text x="268" y="134.3">1000U</text>
<text x="38.4" y="141.7">2</text>
<text x="40.5" y="143.9">MOC3021</text>
<text x="52.5" y="141.7">4</text>
<text x="100.5" y="138.8">2</text>
<text x="100.5" y="140.3">3</text>
<text x="100.5" y="141.7">4</text>
<text x="100.5" y="143.2">5</text>
<text x="103.4" y="139.4">2B</text>
<text x="103.4" y="140.9">3B</text>
<text x="103.4" y="142.4">4B</text>
<text x="103.4" y="143.8">5B</text>
<text x="109.2" y="139.4">2C</text>
<text x="109.2" y="140.9">3C</text>
<text x="109.2" y="142.4">4C</text>
<text x="109.2" y="143.8">5C</text>
<text x="113" y="138.8">15</text>
<text x="113" y="140.3">14</text>
<text x="113" y="141.7">13</text>
<text x="113" y="143.2">12</text>
<text x="192.7" y="140.8">10K</text>
<text x="211.4" y="139.2">MPSA92</text>
<text x="247.7" y="143.2">DCJ20010AXXK_REVA</text>
<text x="253.4" y="138.8">1</text>
<text x="253.4" y="141.7">2</text>
<text x="253.4" y="140.3">3</text>
<text x="260.4" y="143.4" transform="rotate(-90 260.4 143.4)">2</text>
<text x="261.9" y="143.4" transform="rotate(-90 261.9 143.4)">1</text>
<text x="100.5" y="144.7">6</text>
<text x="100.5" y="146.1">7</text>
<text x="102.5" y="149.1">ULN2003A</text>
<text x="103.4" y="145.3">6B</text>
<text x="103.4" y="146.8">7B</text>
<text x="109.2" y="145.3">6C</text>
<text x="109.2" y="146.8">7C</text>
<text x="113" y="144.7">11</text>
<text x="113" y="146.1">10</text>
<text x="147.2" y="145.3">INP</text>
<text x="158.7" y="146.7">100k</text>
<text x="171.5" y="145.2">MPSA42</text>
<text x="177.9" y="148.2">100k</text>
<text x="192.2" y="146.6">MPSA42</text>
<text x="121.2" y="152.6">1N4756A</text>
<text x="210.9" y="155.1" transform="rotate(-90 210.9 155.1)">Anode</text>
<text x="259.2" y="151.3">TBLOCK-I2</text>
</g>
</svg>
